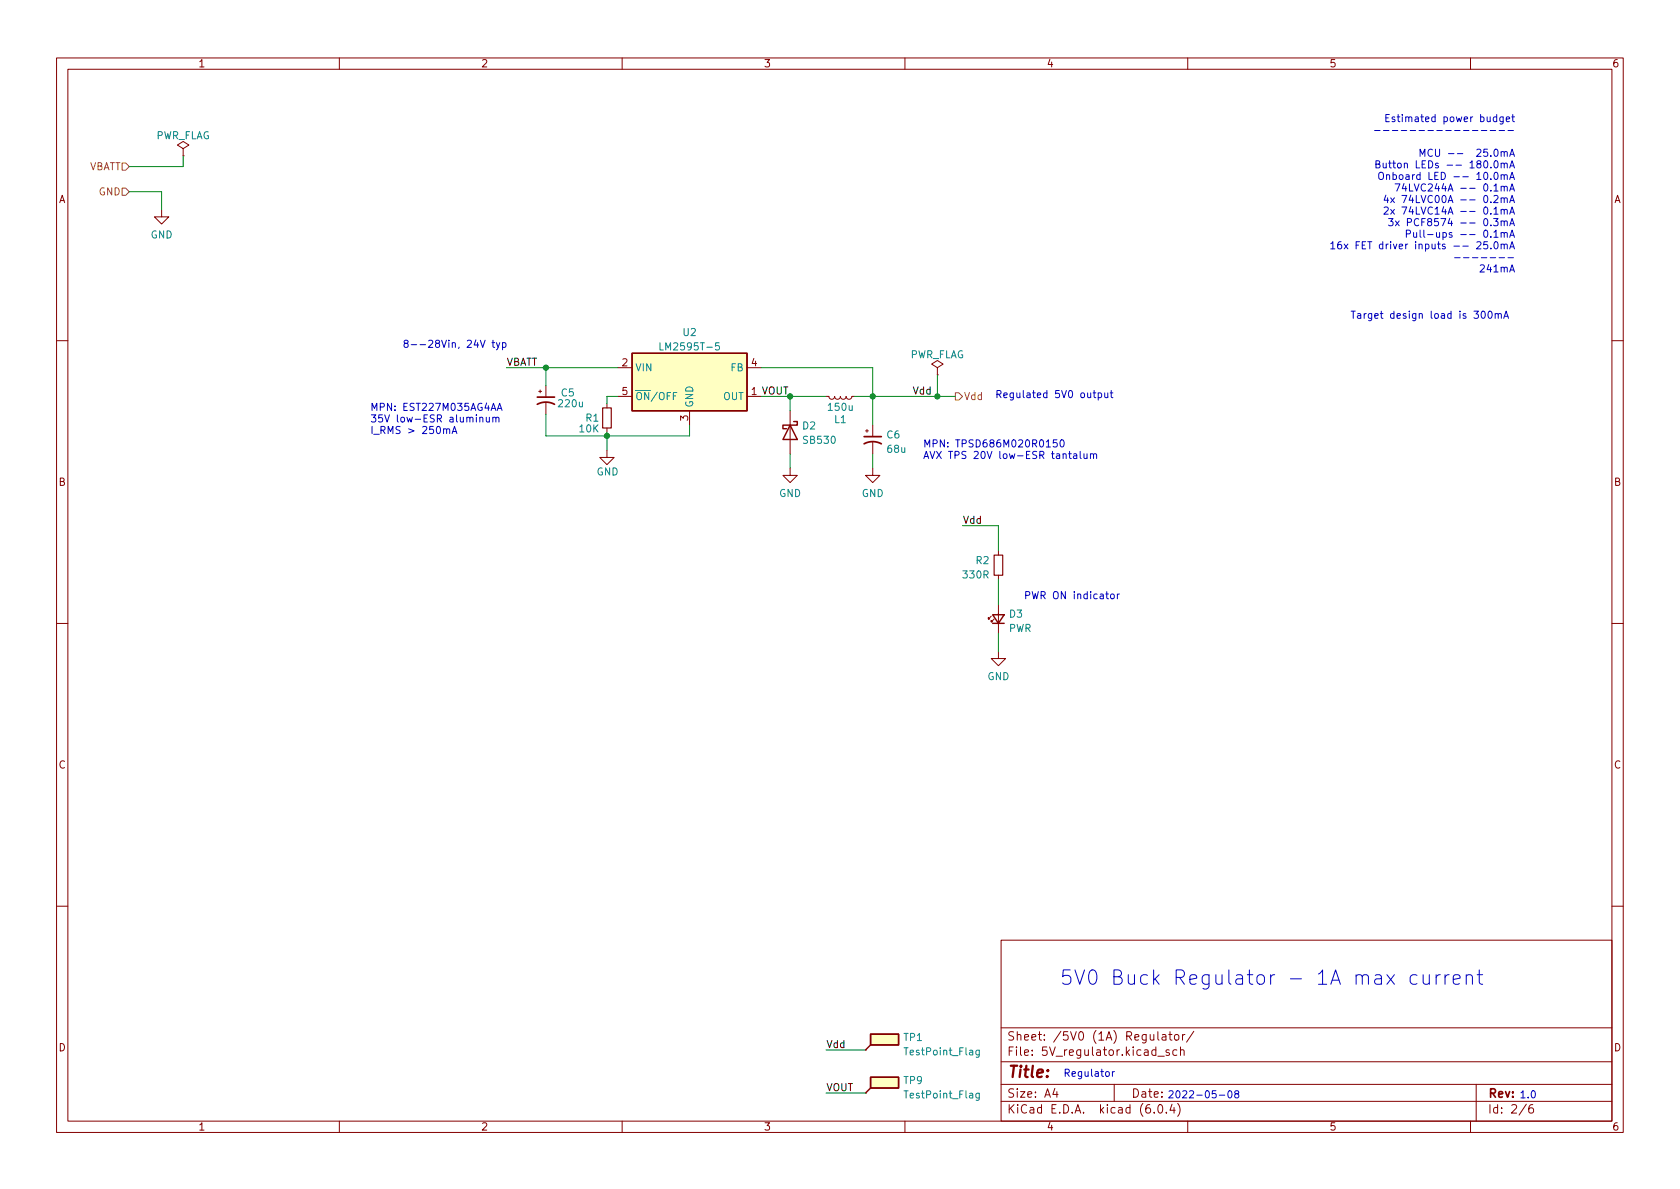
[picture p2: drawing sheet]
<svg xmlns="http://www.w3.org/2000/svg" width="297mm" height="210mm" viewBox="0 0 297 210" stroke-linecap="round" stroke-linejoin="round" font-family="sans-serif">
<g fill="none" stroke="#840000" stroke-width=".18">
<path d="M10 10.2h277v190.1h-277zM12 12.2h273v186.1h-273zM60 10.2v2M110 10.2v2M160 10.2v2M210 10.2v2M260 10.2v2M28.6 37.1v1.2h1.2l-1.2 1.3-1.3-1.3h1.3M32.4 26.3l1-.7-1-.6-1 .6 1 .7v1.3M32.4 27.6h.1M10 60.2h2M95.2 69.2h.6"/>
<path d="M95.5 69v.5M96.5 68.2v2M96.5 71.2v2.1M107.3 79.6v1.3h1.3l-1.3 1.3-1.3-1.3h1.3M107.3 71.4v.7M107.3 75.7v.7M109.2 70.1h2.6M109.2 65h2.6M121.9 72.6v2.6M132.1 70.1h2.5M132.1 65h2.5M139.7 72.6v7.7"/>
<path d="M146 70.1h.6l.1 .4 .4 .1 .3-.1 .2-.4 .1 .3 .3 .2 .4-.1 .2-.4 .2 .4 .4 .1 .3-.2 .1-.3 .2 .4 .3 .1 .4-.1 .1-.4h.5M153 76.2h.5M153.3 75.9v.5M154.3 75.2v2M154.3 78.2v2.1M165.7 65l1.1-.6-1.1-.7-1 .7 1 .6v1.3M165.7 66.3h.1M285 60.2h2M139.7 82.8v1.3h1.3l-1.3 1.2-1.3-1.2h1.3M154.3 82.8v1.3h1.3l-1.3 1.2-1.3-1.2h1.3M176.5 97.4v.8M10 110.2h2"/>
<path d="M175.3 109l-.5 .5v-.3v.3h.2M175.8 109.5l-.5 .5v-.3v.3h.2M176.5 115.2v1.3h1.3l-1.3 1.2-1.2-1.2h1.2M176.5 101.7v.8M176.5 106.9v5.1M285 110.2h2M10 160.2h2M177 166.3h108v32h-108zM285 160.2h2M60 198.3v2M110 198.3v2M153 185.7h.1"/>
<path d="M153 193.3h.1M160 198.3v2M177 194.8h108M177 191.8h108M177 187.8h108M177 181.8h108M186.5 192.5l-.4 1h1M186.9 193v1M197 191.8v3M204.1 196.7v.1M204.7 182.4v1.3l.2 .2M204.7 186.8h1.2"/>
<path d="M204.9 195.4l.2-.1a.81 .81 0 0 1 .6 .7 .81 .81 0 0 1-.3 .8h-.2a.81 .81 0 0 1-.6-.6 .81 .81 0 0 1 .3-.8zM205.5 183h.6v.9M206.1 183.3l-.5 .1a.29 .29 0 0 0-.2 .2 .29 .29 0 0 0 .2 .3h.5M206.2 196.7v.1M206.6 182.9h.6M206.7 185.7l-.3-.1-.3 .2 .1 .3 .5 .1v.4h-.6M206.9 182.4v1.3l.3 .2M207.2 195.3l-.3 1h.9M207.6 195.8v1M207.7 183.1l.2-.2 .5 .2v.5l-.1 .3h-.4l-.2-.1zM208.1 185.7l-.5-.1-.2 .3v.4l.1 .3h.6M208.2 195.1a1.72 1.72 0 0 1 0 2.3"/>
<path d="M208.7 185.8l.2-.2 .4 .1 .1 .9M208.7 185.1v1.5M209.1 182.9v1M209.5 182.9l-.3 .1-.1 .2M210 198.3v2M211.1 182.4l-1.3 1.9M260 198.3v2M261 191.8v6.5M269.9 195.3l-1.3 1.9M271 195.3a.6 .6 0 0 0-.7 .7v.5l.1 .3h.5l.2-.1 .1-.5-.2-.2-.4-.1-.3 .3"/>
</g>
<g fill="#ffffc2" stroke="#ffffc2" stroke-width=".18">
<path d="M153.9 182.9h5v1.9h-5z"/>
<path d="M153.9 190.5h5v1.9h-5z"/>
<path d="M111.8 62.5h20.3v10.1h-20.3z"/>
</g>
<path d="M111.8 62.5h20.3v10.1h-20.3zM139.7 75.2l1.3 2.5h-2.6zM140.3 74.5h.7v.7h-2.6v.6h.7M175.5 108.7h2l-1 1.5zM175.5 110.2h2M153.9 182.9h5v1.9h-5zM153.9 190.5h5v1.9h-5zM153.9 184.8l-.9 .9M153.9 192.4l-.9 .9" fill="none" stroke="#840000" stroke-width=".25"/>
<path d="M116.7 60.6v1.3h.6M127.2 60.6h-.7v.6l.2-.1 .4 .1 .1 .1v.5l-.2 .1-.5-.1M173.1 185.7v1l-.2 .3-.3-.1M173.1 185.8l-.3-.1-.3 .2 .2 .6h.4M173.1 193.3v1l-.2 .3-.3-.1M173.1 193.4l-.3-.1-.3 .3 .2 .5h.4" fill="none" stroke="#008484" stroke-width=".18"/>
<path d="M106.6 72.1h1.5v3.6h-1.5zM175.8 98.2h1.5v3.5h-1.5z" fill="none" stroke="#840000" stroke-width=".2"/>
<path d="M95 70.2h3M95 71.5a3.2 3.2 0 0 1 3 0M152.8 77.2h3M152.8 78.5a3.2 3.2 0 0 1 3 0" fill="none" stroke="#840000" stroke-width=".3"/>
<path d="M21.6 33.3h.6l.7 .6-.7 .6h-.6zM21.6 28.8h.6l.7 .7-.7 .6h-.6zM168.9 69.5h.6l.7 .6-.7 .6h-.6z" fill="none" stroke="#848400" stroke-width=".18"/>
<g fill="none" stroke="#0000c2" stroke-width=".18">
<path d="M243 23.1h1M243.3 29h.5l.1-.2v-.3l-.6-.1v1.3h.5l.1-.1 .1-.3-.3-.3M243.8 30.7l.3-.2a.43 .43 0 0 1 .5 .4v.4a.42 .42 0 0 1-.4 .5 .42 .42 0 0 1-.4-.5zM244.5 28.8l.1 .8 .3 .1 .2-.1M244.6 23.1h1M244.7 36.7l.5-.1 .3 .4-.8 .9h.8M245 34.5l-.3 .9h.8M245 20.9h.5M245.1 28.8v.9M245.2 31l.1-.1 .3 .1 .1 .7M245.2 30.9v.8M245.3 35v.8"/>
<path d="M245.5 38.6h.8l-.4 .5 .3 .2v.5l-.1 .1-.6-.1M245.5 28.8h.5M245.6 20.2h-.6v1.3h.6M245.7 28.4v1.1l.3 .2M245.9 35l.6 .8M245.9 37l.6 .9M246.2 23.1h1M246.2 28.8h.5M246.3 31l.4-.1 .2 .2-.1 .6h-.5M246.3 30.5v1.2M246.4 28.4v1.1l.3 .2M246.5 35l-.6 .8"/>
<path d="M246.5 37l-.6 .9M246.6 20.7h-.3l-.2 .2 .1 .1 .4 .2v.3h-.5M246.7 32.5h.8l-.5 1.3M246.7 39.1l.7 .8M247.2 28.9l.3-.1 .3 .3v.4l-.3 .2-.3-.1-.1-.1zM247.4 39.1l-.7 .8M247.5 31l.3-.1 .3 .2v.4l-.3 .2h-.3l-.1-.2zM247.8 23.1h.9M247.9 34.6h.8l-.5 1.2M247.9 36.6h.8l-.5 1.3M248.2 32.5l-.3 .9h.8M248.5 32.9v.9"/>
<path d="M248.8 39.3h.6l.2-.2-.1-.3-.7-.2v1.3M249.2 32.5v1.3h.6M249.3 23.1h1M250.1 32.5l.4 1.3 .4-1.3M250.9 23.1h1M251.1 27.7v-1.3l.4 .9 .4-.9v1.3M252.5 23.1h.9M253.3 26.5a.6 .6 0 0 0-.9 .4 .6 .6 0 0 0 .6 .8l.3-.2M253.8 26.4v1l.2 .3h.3l.2-.3v-1M254 23.1h1M255.6 23.1h1M257.2 23.1h1"/>
<path d="M258.8 23.1h.9M260.3 23.1h1M261.9 23.1h1M263.5 23.1h.9M265.1 23.1h.9M266.6 23.1h1M266.9 29.7l.5-1.3 .4 1.3M267 29.3h.7M267.3 20.7h.5M267.5 20.2v1.1l.3 .2M235.3 43.1l.4-.4v1.3M235.3 44h.7"/>
<path d="M237.1 42.7l-.4 .1a.85 .85 0 0 0 0 1.2l.5-.1v-.4l-.2-.3h-.3l-.2 .3M237.7 43.2l.6 .8M238.3 43.2l-.6 .8M239.8 43.3h.4M240.4 42.7h-.6v1.3M240.9 43.3h.4M241.5 42.7h-.6v1.3h.6M248.7 41.4l.6-.1 .1-.2-.1-.3-.6-.1v1.3M249.9 41.1l.1 .8 .3 .1 .2-.2M250.5 41.1v.9M251.1 40.7v1.1l.2 .2M251.7 40.7v1.1l.2 .2"/>
<path d="M252.4 41.5h1M257.2 45.6h1M258.8 45.6h.9M260.3 45.6h1M261.9 45.6h1M262 55.1l.2-.1a.68 .68 0 0 1 .4 .7 .68 .68 0 0 1-.4 .6l-.2-.1-.1-.4zM263.2 55.1l.2-.1a.68 .68 0 0 1 .4 .7 .68 .68 0 0 1-.4 .6l-.2-.1-.1-.4zM263.5 45.6h.9M264.4 55.6l.1-.2 .3 .1 .1 .8M264.4 55.4v.9M264.9 55.6l.2-.2 .3 .1 .1 .8M265.1 45.6h.9"/>
<path d="M265.9 56.3l.4-1.3 .4 1.3M266 55.9h.6M266.6 45.6h1M266.9 44l.5-1.3 .4 1.3M267 43.6h.7M79 76l.1-.2 .4 .1v.8M79.9 76.7l.5-1.3 .4 1.3M80.1 76.3h.6M84.8 73.9l.2-.1h.3l.1 .8M84.8 73.8v.8M84.9 60.2l.4 1.2 .5-1.2M86 73.8v.8h.3l.2-.1"/>
<path d="M86.5 73.8v.8M86.8 72.6l.5-1.3 .4 1.3M87 60.6h.5M87.1 73.9l.2-.1h.3l.1 .8M87.1 73.8v.8M87.2 60.2v1.1l.3 .1M87.7 74l.2-.2h.3v.8M87.8 60.6l.3 .8M87.9 72.6l.4-1.3 .5 1.3M88 72.2h.6M88.4 60.6l-.5 1.1-.1 .2M88.9 60.6h.3l.3 .2-.2 .6h-.4"/>
<path d="M88.9 60.6v1.3M186.9 77.8h-.6l-.1 .6 .2-.1h.4l.1 .2v.4l-.2 .1-.5-.1M187.6 77.8h.1a.68 .68 0 0 1 .5 .6 .68 .68 0 0 1-.5 .6 .84 .84 0 0 1-.1-1.2zM189.1 79.8v1.1l.3 .2M191 79.8v1.1l.2 .2M193.3 69.5h.5M193.4 69.1v1l.4 .2M194.2 69.5h.3l.3 .2-.1 .6h-.5M194.2 69.5v1.2M195.3 69.5l.1 .8h.3l.2-.1M195.9 69.5v.8M196.3 69.5h.5"/>
<path d="M196.5 69.1v1l.3 .2M188.9 80.2h.5M189.8 80.3h.5l.1 .8M190.4 80.5l-.4 .1-.2 .2 .2 .3 .4-.1M191.7 80.2v.8l.3 .1 .2-.1M192.2 80.2v.9M192.8 80.4l.2-.2 .3 .1v.8M192.8 80.2v.9M193.3 80.4l.2-.2 .3 .1 .1 .8M196.5 105.1l.3-.1 .2 .3v.3l-.2 .3-.3-.1-.1-.2zM197.6 105v.9M197.9 105l-.3 .3"/>
<path d="M250.5 172.5l-.7-.1-.5 .4v.8l.3 .3 .2 .2 .7-.2M251.6 172.4v1.3l.1 .2a.69 .69 0 0 0 1-.1M252.7 172.4v1.7M253.9 172.4v1.7M254.7 172.4a.65 .65 0 0 0-.8 .4M255.5 172.4v1.7M256.2 172.4a.65 .65 0 0 0-.7 .4M256.9 173.2l1.3-.2-.2-.5-.7-.1-.4 .3v1l.2 .2 .2 .2 .7-.2M259.2 172.6a.63 .63 0 0 1 1.1 .1v1.4M259.2 172.4v1.7M261.2 172.4h1M261.5 171.5v2.2l.2 .2 .5 .2"/>
<path d="M196.7 189.5v.8M197 189.5l-.3 .2M215.6 193.7h1M217.2 193l.2-.1a.68 .68 0 0 1 .4 .6 .68 .68 0 0 1-.4 .6l-.2-.1-.1-.3zM218.5 193.4l-.2-.2 .1-.2 .1-.1h.4l.1 .2v.2l-.6 .2-.1 .2v.2l.2 .2h.3l.2-.2v-.2l-.2-.3"/>
</g>
<g fill="none" stroke="#008400" stroke-width=".18">
<path d="M22.9 33.9h5.7v3.2M32.4 27.6v1.9h-9.5M89.5 65h19.7M96.5 73.3v3.8h25.4v-1.9M96.5 65v3.2M107.3 76.4v3.2M109.2 70.1h-1.9v1.3M134.6 70.1h11.4M134.6 65h19.7v10.2M139.7 70.1v2.5M151.1 70.1h17.8M165.7 66.3v3.8"/>
<path d="M139.7 80.3v2.5M154.3 80.3v2.5M170.2 93h6.3v4.4M176.5 102.5v4.4M176.5 112v3.2M146 185.7h7M146 193.3h7"/>
</g>
<g fill="#008400" stroke="#008400" stroke-width=".18">
<circle cx="154.3" cy="70.1" r=".46"/>
<circle cx="165.7" cy="70.1" r=".46"/>
<circle cx="139.7" cy="70.1" r=".46"/>
<circle cx="96.5" cy="65" r=".46"/>
<circle cx="107.3" cy="77.1" r=".46"/>
</g>
<text font-size="3.5" fill="#0000c2" x="187.3" y="174.2">5V0 Buck Regulator - 1A max current</text>
<text font-size="2.8" fill="#840000" x="178" y="190.6">Title:</text>
<g font-size="2.1" fill="#840000">
<text x="178" y="184">Sheet: /5V0 (1A) Regulator/</text>
<text x="178" y="186.7">File: 5V_regulator.kicad_sch</text>
<text x="178" y="196.9">KiCad E.D.A. kicad (6.0.4)</text>
<text x="178" y="194.1">Size: A4</text>
<text x="200" y="194.1">Date:</text>
<text x="263" y="194.1">Rev:</text>
<text x="263" y="196.9">Id: 2/6</text>
</g>
<g font-size="1.8" fill="#840000">
<text x="35" y="11.9">1</text>
<text x="85" y="11.9">2</text>
<text x="135" y="11.9">3</text>
<text x="185" y="11.9">4</text>
<text x="235" y="11.9">5</text>
<text x="285" y="11.9">6</text>
<text x="10.3" y="35.9">A</text>
<text x="285.3" y="35.9">A</text>
<text x="110" y="64.8">2</text>
<text x="132.9" y="64.8">4</text>
<text x="110" y="69.8">5</text>
<text x="121.7" y="74.4" transform="rotate(-90 121.7 74.4)">3</text>
<text x="10.3" y="85.9">B</text>
<text x="285.3" y="85.9">B</text>
<text x="10.3" y="135.9">C</text>
<text x="285.3" y="135.9">C</text>
<text x="10.3" y="185.9">D</text>
<text x="285.3" y="185.9">D</text>
<text x="35" y="199.9">1</text>
<text x="85" y="199.9">2</text>
<text x="135" y="199.9">3</text>
<text x="185" y="199.9">4</text>
<text x="235" y="199.9">5</text>
<text x="285" y="199.9">6</text>
</g>
<g font-size="1.8" fill="#0000c2">
<text x="247.4" y="21.6">Estimated power budget</text>
<text x="247.8" y="29.8">Button LEDs -- 180.0mA</text>
<text x="255" y="27.7">MCU -- 25.0mA</text>
<text x="248.1" y="31.8">Onboard LED -- 10.0mA</text>
<text x="249.3" y="35.9">4x 74LVC00A -- 0.2mA</text>
<text x="250.8" y="33.8">74LVC244A -- 0.1mA</text>
<text x="249.3" y="37.9">2x 74LVC14A -- 0.1mA</text>
<text x="250.6" y="40">3x PCF8574 -- 0.3mA</text>
<text x="241.5" y="44.1">16x FET driver inputs -- 25.0mA</text>
<text x="253.5" y="42">Pull-ups -- 0.1mA</text>
<text x="262.2" y="48.2">241mA</text>
<text x="238.7" y="56.4">Target design load is 300mA</text>
<text x="71.1" y="61.5">8--28Vin, 24V typ</text>
<text x="175.9" y="70.4">Regulated 5V0 output</text>
<text x="65.4" y="72.6">MPN: EST227M035AG4AA</text>
<text x="65.4" y="74.7">35V low-ESR aluminum</text>
<text x="65.4" y="76.7">I_RMS &gt; 250mA</text>
<text x="163.2" y="79.1">MPN: TPSD686M020R0150</text>
<text x="163.2" y="81.1">AVX TPS 20V low-ESR tantalum</text>
<text x="181" y="105.9">PWR ON indicator</text>
<text x="188" y="190.4">Regulator</text>
<text x="206.4" y="194.2">2022-05-08</text>
<text x="268.6" y="194.2">1.0</text>
</g>
<g font-size="1.8" fill="#008484">
<text x="27.4" y="24.6">PWR_FLAG</text>
<text x="26.6" y="42.2">GND</text>
<text x="120.8" y="59.4">U2</text>
<text x="112.3" y="65.7">VIN</text>
<text x="117.3" y="62">LM2595T-5</text>
<text x="129.2" y="65.7">FB</text>
<text x="160.8" y="63.3">PWR_FLAG</text>
<text x="99.2" y="70.1">C5</text>
<text x="112.3" y="70.7">~{ON}/OFF</text>
<text x="127.8" y="70.7">OUT</text>
<text x="98.9" y="72">220u</text>
<text x="102.5" y="76.4">10K</text>
<text x="103.6" y="74.5">R1</text>
<text x="122.6" y="72.1" transform="rotate(-90 122.6 72.1)">GND</text>
<text x="141.9" y="75.9">D2</text>
<text x="146.6" y="72.6">150u</text>
<text x="147.6" y="74.8">L1</text>
<text x="156.8" y="77.5">C6</text>
<text x="142.2" y="78.5">SB530</text>
<text x="157" y="80.1">68u</text>
<text x="105.5" y="84.1">GND</text>
<text x="137.7" y="87.9">GND</text>
<text x="152.3" y="87.9">GND</text>
<text x="172.6" y="99.7">R2</text>
<text x="170.4" y="102.3">330R</text>
<text x="178.3" y="111.7">PWR</text>
<text x="178.5" y="109.2">D3</text>
<text x="174.6" y="120.3">GND</text>
<text x="159.8" y="184.1">TP1</text>
<text x="159.8" y="191.7">TP9</text>
<text x="160.2" y="186.6">TestPoint_Flag</text>
<text x="160.2" y="194.2">TestPoint_Flag</text>
</g>
<g font-size="1.8" fill="#848400">
<text x="15.5" y="30.1">VBATT</text>
<text x="17.5" y="34.5">GND</text>
<text x="170.4" y="70.7">Vdd</text>
</g>
<g font-size="1.8">
<text x="89.5" y="64.7">VBATT</text>
<text x="132.9" y="69.8">1 VOUT</text>
<text x="161.3" y="69.7">Vdd</text>
<text x="170.2" y="92.6">Vdd</text>
<text x="146" y="185.3">Vdd</text>
<text x="146" y="192.9">VOUT</text>
</g>
</svg>
